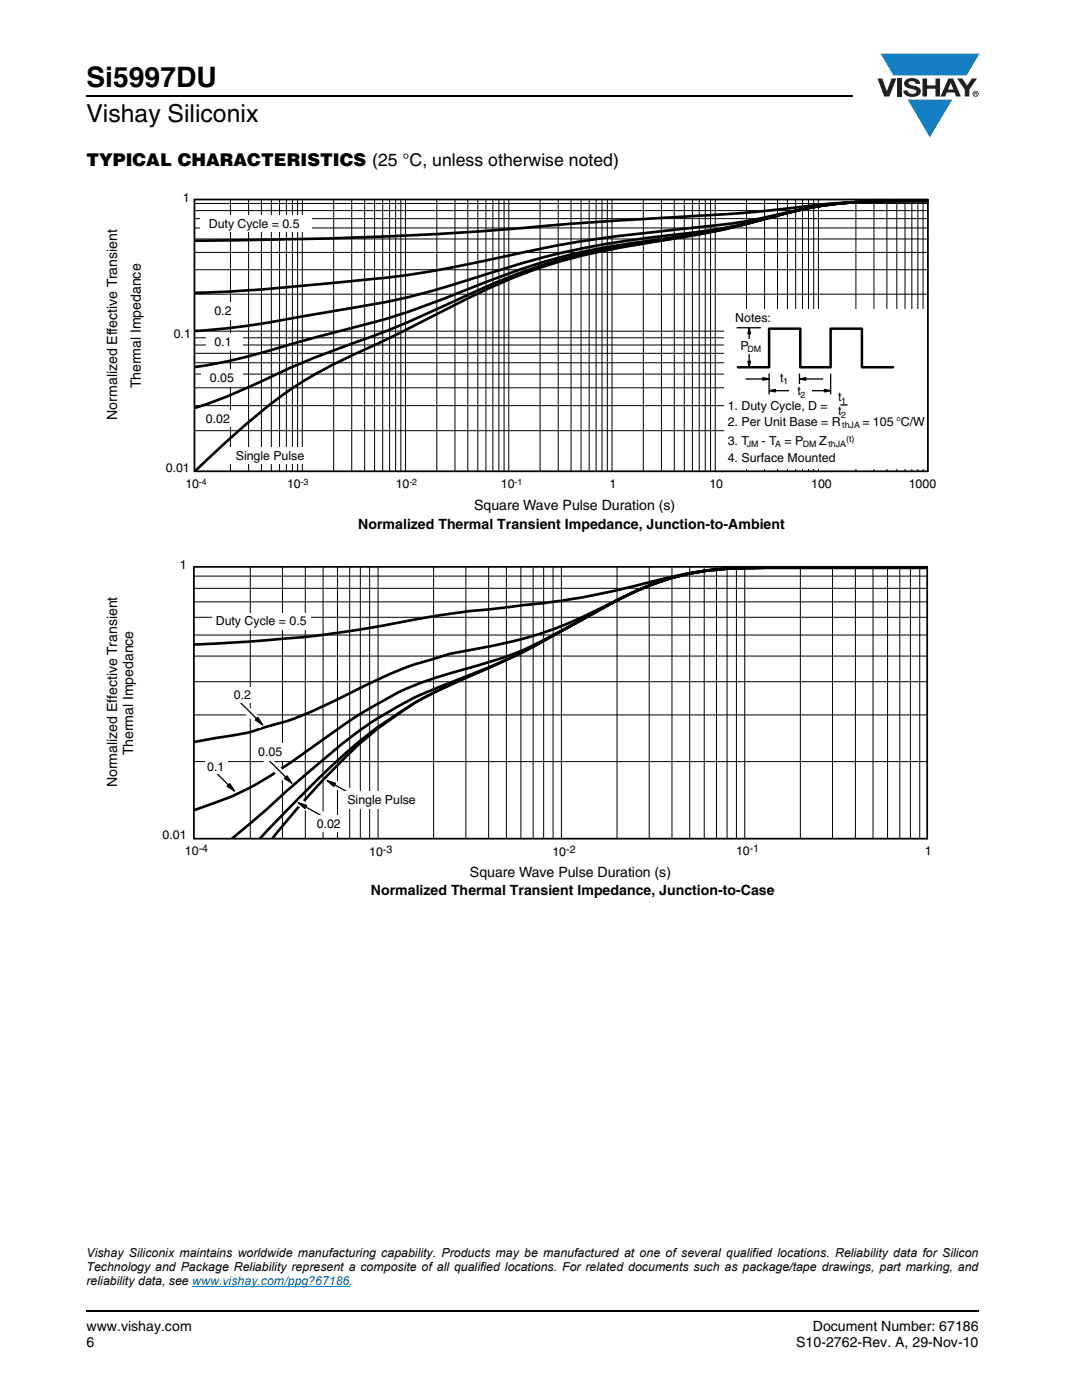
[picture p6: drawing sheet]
<svg xmlns="http://www.w3.org/2000/svg" width="216mm" height="279mm" viewBox="0 0 216 279" stroke-linecap="round" stroke-linejoin="round" font-family="sans-serif">
<path d="M17.1 18.9h.2v.3h-.2zM17.1 261.5h.2v.4h-.2z" fill="#000"/>
<path d="M17.3 19.1h152.9M17.3 261.7h178.1" fill="none" stroke="#000" stroke-width=".36"/>
<path d="M175.1 10.7h20.4v16.7h-20.4z" fill="#fff"/>
<g fill="#147fc3">
<path d="M175.7 10.7h19.7l-2.5 4.4h-1.1h-13.5z"/>
<path d="M181.1 19.9h8.9l-4.5 7.5z"/>
</g>
<g fill="#231f20">
<path d="M175.1 15.7h.9l1 2.5 .9-2.5h1l-1.4 3.6h-1.1z"/>
<path d="M179 15.7h.9v3.6h-.9z"/>
<path d="M180.7 16a2.1 2.1 0 0 1 2.8 .3l.1 .4h-.9a.79 .79 0 0 0-.7-.5 .79 .79 0 0 0-.7 .4l.2 .3 1 .2a1.08 1.08 0 0 1 1.2 1.1 1.08 1.08 0 0 1-1.1 1.1 1.73 1.73 0 0 1-2.3-1.2h.8a.96 .96 0 0 0 .8 .6 .96 .96 0 0 0 1-.4 1.31 1.31 0 0 0-1.3-.6 1.03 1.03 0 0 1-1-.6 1.03 1.03 0 0 1 .1-1.1z"/>
<path d="M184.1 15.7h.9v1.3h1.7v-1.3h.9v3.6h-.9v-1.6h-1.7v1.6h-.9z"/>
<path d="M191 15.7h1l1 1.4 .9-1.4h1.1l-1.6 2.2v1.4h-.9v-1.4z"/>
<path d="M189.7 16.5l.5 1.4h-1zM189.3 15.7l-1.6 3.6h.9l.3-.8h1.6l.3 .8h.9l-1.5-3.6z"/>
<path d="M194.2 18.7a.46 .46 0 0 1 .9 0 .46 .46 0 0 1-.9 0zM194.1 18.7a.6 .6 0 0 0 1.2 0 .6 .6 0 0 0-1.2 0z"/>
<path d="M194.6 18.5h.2v.2h-.2zM194.4 18.4v.7h.2v-.3l.4 .3-.2-.3 .1-.2v-.2z"/>
</g>
<path d="M38.4 256.7h31.3" fill="none" stroke="#007ec4" stroke-width=".2"/>
<path d="M21 38.2h165.8v64.1h-165.8z" fill="#fff"/>
<g fill="none" stroke="#000" stroke-width=".2">
<path d="M46 39.8v54.3M49.6 39.8v54.3M52.2 39.8v54.3M54.1 39.8v54.3M55.8 39.8v54.3M57.1 39.8v54.3M58.3 39.8v54.3M59.4 39.8v54.3M60.3 39.8v54.3M66.6 39.8v54.3M70.2 39.8v54.3M72.8 39.8v54.3"/>
<path d="M74.7 39.8v54.3M76.4 39.8v54.3M77.7 39.8v54.3M78.9 39.8v54.3M80 39.8v54.3M80.9 39.8v54.3M87.2 39.8v54.3M90.8 39.8v54.3M93.3 39.8v54.3M95.3 39.8v54.3M97 39.8v54.3M98.3 39.8v54.3"/>
<path d="M99.5 39.8v54.3M100.6 39.8v54.3M101.5 39.8v54.3M107.8 39.8v54.3M111.4 39.8v54.3M113.9 39.8v54.3M115.9 39.8v54.3M117.6 39.8v54.3M118.9 39.8v54.3M120.1 39.8v54.3M121.2 39.8v54.3M122.1 39.8v54.3"/>
<path d="M128.4 39.8v54.3M132 39.8v54.3M134.5 39.8v54.3M136.5 39.8v54.3M138.2 39.8v54.3M139.5 39.8v54.3M140.7 39.8v54.3M141.8 39.8v54.3M142.7 39.8v54.3M149 39.8v54.3M152.6 39.8v54.3M155.1 39.8v54.3"/>
<path d="M157.1 39.8v54.3M158.8 39.8v54.3M160.1 39.8v54.3M161.3 39.8v54.3M162.4 39.8v54.3M163.3 39.8v54.3M170.8 39.8v54.2M174.4 39.8v54.2M177 39.8v54.2M178.9 39.8v54.2M180.6 39.8v54.2M181.9 39.8v54.2"/>
<path d="M183.1 39.8v54.2M184.2 39.8v54.2M39 43.6h146.3M39 42h146.3M39 45.5h146.3M39 58.7h146.3M39 53.8h146.3M39 50.4h146.3M39 47.7h146.3M39 40.6h146.3M39 66.1h146M39 77.4h146"/>
<path d="M39 74.7h146M39 72.4h146M39 70.5h146M39 68.9h146M39 67.4h146M39 86h146M39 81h146"/>
</g>
<g fill="#fff">
<path d="M41.1 60.3h8v3.4h-8z"/>
<path d="M41.1 66.6h7.3v3.4h-7.3z"/>
<path d="M40.2 73.8h8.3v3.4h-8.3z"/>
<path d="M39.4 81.9h8.6v3.3h-8.6z"/>
<path d="M45.4 89.3h17.6v3.4h-17.6z"/>
<path d="M144.5 61.7h40.6v31.8h-40.6z"/>
</g>
<path d="M147.1 65.4h4.6M148.8 75.6h3.8M152.2 75.4l1.3 .2-1.3 .3zM153.5 74.6v4M153.5 78l1.2-.3v.5zM154.3 78h3.8M159.5 74.6v2M159.5 75.6l1.3-.2v.5zM160.4 75.6h3.8M161.1 78h3.8M164.5 77.7l1.2 .3-1.2 .2zM165.7 74.6v4" fill="none" stroke="#000" stroke-width=".26"/>
<path d="M152.2 75.4l1.3 .2-1.3 .3zM153.5 78l1.2-.3v.5zM159.5 75.6l1.3-.2v.5zM164.5 77.7l1.2 .3-1.2 .2z" fill="#000"/>
<g fill="#fff">
<path d="M154 74h4.5v2.9h-4.5z"/>
<path d="M157.5 76.6h4.4v3h-4.4z"/>
</g>
<path d="M149.2 72.1h.5l-.2 1.2zM149.5 65.4l.2 1.2h-.5z" fill="#000"/>
<path d="M149.2 72.1h.5l-.2 1.2zM149.5 66.3v6.1M149.5 65.4l.2 1.2h-.5z" fill="none" stroke="#000" stroke-width=".26"/>
<path d="M146 67.6h7v2.9h-7z" fill="#fff"/>
<path d="M147.2 73.3h6.3v-7.7h6.2v7.7h6v-7.7h6.3v7.7h6.2" fill="none" stroke="#000" stroke-width=".5"/>
<path d="M167.8 80.8h1.2" fill="none" stroke="#000" stroke-width=".26"/>
<path d="M40 42.9h22.2v3.4h-22.2z" fill="#fff"/>
<path d="M185.1 40.1a121.5 121.5 0 0 0-23.6 1.4l-2.6 .6a206.4 206.4 0 0 1-25.7 5.7l-3.8 .6a115.4 115.4 0 0 0-37.7 11.2 226.5 226.5 0 0 1-26.6 10.9l-6.9 2.8-7.7 3.6a95.1 95.1 0 0 1-11.4 4.5M185.1 40.1a124.2 124.2 0 0 0-23.7 1.4l-1.4 .3a136.5 136.5 0 0 1-24.5 4 261 261 0 0 0-39.6 6.4l-1.9 .4a192 192 0 0 1-27.1 3.8l-15.8 1.4-12 .6M185.1 40.1a121.2 121.2 0 0 0-23.8 1.4l-4.1 1a152.4 152.4 0 0 1-27.5 5.5 125.5 125.5 0 0 0-36 9.6 161.4 161.4 0 0 1-28.6 9.2l-4.1 1.1a148.1 148.1 0 0 1-21.9 5.3M185.1 40.1a182.6 182.6 0 0 0-30.5 1.8 853.8 853.8 0 0 1-33.5 2.3l-4 .2a836.5 836.5 0 0 1-78 3.7M185.1 40.1a121.3 121.3 0 0 0-23.7 1.4l-4.1 1a125.5 125.5 0 0 1-26.3 4.8 166.8 166.8 0 0 0-37.2 8.5 148.5 148.5 0 0 1-27.3 6.3 282.9 282.9 0 0 1-23.6 3.7l-3.8 .3M185.1 40.1a121.3 121.3 0 0 0-23.8 1.4l-4.1 1a190.7 190.7 0 0 1-29.2 6.2 110.3 110.3 0 0 0-37.9 12.5l-14.8 7.4a92 92 0 0 0-22.3 12.8l-5.9 5.1-8 7.4" fill="none" stroke="#000" stroke-width=".53"/>
<path d="M38.8 39.8v54.3h146.3M38.8 39.8h146.3M185.1 39.8v54.3" fill="none" stroke="#000" stroke-width=".35"/>
<path d="M20.9 111.4h165v64.2h-165z" fill="#fff"/>
<path d="M185.1 113.3h-32.5a80 80 0 0 0-24.9 3.4l-1.3 .3a133.6 133.6 0 0 1-21.9 3.8l-3.7 .4a293.9 293.9 0 0 0-29.1 4.5 220 220 0 0 1-25.5 2.6l-7.5 .3M185.1 113.3h-32.5a66.8 66.8 0 0 0-18.7 2.1 77.9 77.9 0 0 0-17.9 8.4 116.4 116.4 0 0 1-14.6 7.1l-6.3 2a92.2 92.2 0 0 0-15.7 5.3 124.2 124.2 0 0 0-17.2 11 92.4 92.4 0 0 1-16 9.8l-7.5 2.7M185.1 113.3h-32.5a66.8 66.8 0 0 0-18.7 2.1 86.8 86.8 0 0 0-18.2 8.5 190.1 190.1 0 0 1-25.5 12.6 75.1 75.1 0 0 0-16.2 9.7 165.6 165.6 0 0 0-16.8 15.6l-5.2 5.4M185.1 113.3h-32.5a66.8 66.8 0 0 0-18.7 2.1 97.2 97.2 0 0 0-16.2 7 80.1 80.1 0 0 1-23.4 7.2 47 47 0 0 0-8 2 77.5 77.5 0 0 0-16.3 6.7 100.9 100.9 0 0 1-12.8 5.6l-3.9 1.1-3.6 1.2-11 1.9M185.1 113.3h-32.5a66.8 66.8 0 0 0-18.7 2.1 86.8 86.8 0 0 0-18.2 8.5l-1.3 .7a151.1 151.1 0 0 1-15.5 8l-6.5 2.6a80.2 80.2 0 0 0-28.2 16.6l-7 6.1-3.9 3.6-6.8 5.7M185.1 113.3h-32.5a66.6 66.6 0 0 0-18.7 2.1 87 87 0 0 0-18.2 8.5 190.7 190.7 0 0 1-25.5 12.6l-3.1 1.5a48.5 48.5 0 0 0-7.7 4.5 82.3 82.3 0 0 0-13.8 12l-5.8 6.2-5.3 6.5" fill="none" stroke="#000" stroke-width=".53"/>
<g fill="none" stroke="#000" stroke-width=".2">
<path d="M38.8 117.4h146.3M38.8 115h146.3M49.9 113.2v54.2M56.4 113.2v54.2M60.9 113.2v54.2M64.5 113.2v54.2M67.3 113.2v54.2M69.8 113.2v54.2M71.9 113.2v54.2M73.8 113.2v54.2M75.4 113.2v54.2M86.5 113.2v54.2"/>
<path d="M93 113.2v54.2M97.5 113.2v54.2M101 113.2v54.2M103.9 113.2v54.2M106.4 113.2v54.2M108.5 113.2v54.2M110.4 113.2v54.2M112 113.2v54.2M123.1 113.2v54.2M129.5 113.2v54.2M134.1 113.2v54.2M137.6 113.2v54.2"/>
<path d="M140.5 113.2v54.2M143 113.2v54.2M145.1 113.2v54.2M146.9 113.2v54.2M148.6 113.2v54.2M159.7 113.2v54.2M166.1 113.2v54.2M170.7 113.2v54.2M174.2 113.2v54.2M177.1 113.2v54.2M179.5 113.2v54.2M181.7 113.2v54.2"/>
<path d="M183.5 113.2v54.2M38.8 123.2h146.3M38.8 120.1h146.3M38.8 126.7h146.3M38.8 136.1h146.3M38.8 130.9h146.3M38.8 152h146.3M38.8 142.7h146.3"/>
</g>
<path d="M42.4 122.3h19.7v3.3h-19.7z" fill="#fff"/>
<path d="M59.8 159.4l6.5 3.5-.8 1.4-6.4-3.6z" fill="#fff"/>
<path d="M59.5 160.2l1.7 .5-.4 .7z" fill="#000"/>
<path d="M59.5 160.2l1.7 .5-.4 .7zM60.9 161l4.6 2.6" fill="none" stroke="#000" stroke-width=".26"/>
<path d="M65.6 154.9l6.4 3.6-.7 1.3-6.5-3.5z" fill="#fff"/>
<path d="M65.3 155.8l1.7 .5-.4 .6z" fill="#000"/>
<path d="M65.3 155.8l1.7 .5-.4 .6zM66.7 156.6l4.6 2.5" fill="none" stroke="#000" stroke-width=".26"/>
<g fill="#fff">
<path d="M68.3 158h15.6v3.4h-15.6z"/>
<path d="M62.6 162.7h6.3v3.4h-6.3z"/>
</g>
<path d="M53.5 150.8l5.3 5.2-1.1 1.1-5.2-5.3z" fill="#fff"/>
<path d="M57.3 154.8l.9 1.5-1.4-.9z" fill="#000"/>
<path d="M53.3 151.4l3.8 3.8M57.3 154.8l.9 1.5-1.4-.9z" fill="none" stroke="#000" stroke-width=".26"/>
<path d="M50.8 148.3h6.1v3.4h-6.1z" fill="#fff"/>
<path d="M42.1 152.3l5.2 5.2-1.1 1.1-5.2-5.2z" fill="#fff"/>
<path d="M45.8 156.4l1 1.5-1.5-1z" fill="#000"/>
<path d="M41.9 153l3.7 3.7M45.8 156.4l1 1.5-1.5-1z" fill="none" stroke="#000" stroke-width=".26"/>
<path d="M40.9 151.3h4.4v3.2h-4.4z" fill="#fff"/>
<path d="M46.7 140.2l1-1.1 5.3 5.2-1.1 1.1z" fill="#fff"/>
<path d="M51 143.7l.5-.5 .9 1.5z" fill="#000"/>
<path d="M47.5 139.8l3.8 3.7M51 143.7l.5-.5 .9 1.5z" fill="none" stroke="#000" stroke-width=".26"/>
<path d="M46.1 137h4.8v3.2h-4.8z" fill="#fff"/>
<path d="M185 113.1h-146.3v54.3h146.3M185 113.1v54.3" fill="none" stroke="#000" stroke-width=".35"/>
<text font-size="5.6" x="17.3" y="17.4">Si5997DU</text>
<text font-size="4.9" x="17.3" y="24.4">Vishay Siliconix</text>
<text font-size="3.5" x="17.3" y="33">TYPICAL CHARACTERISTICS (25 °C, unless otherwise noted)</text>
<g font-size="2.8">
<text x="28.1" y="77.5" transform="rotate(-90 28.1 77.5)">Thermal Impedance</text>
<text x="23.4" y="83.8" transform="rotate(-90 23.4 83.8)">Normalized Effective Transient</text>
<text x="94.6" y="101.7">Square Wave Pulse Duration (s)</text>
<text x="71.5" y="105.6">Normalized Thermal Transient Impedance, Junction-to-Ambient</text>
<text x="26.6" y="150.8" transform="rotate(-90 26.6 150.8)">Thermal Impedance</text>
<text x="23.4" y="157.1" transform="rotate(-90 23.4 157.1)">Normalized Effective Transient</text>
<text x="74" y="178.7">Normalized Thermal Transient Impedance, Junction-to-Case</text>
<text x="93.8" y="174.9">Square Wave Pulse Duration (s)</text>
<text x="17.3" y="265.6">www.vishay.com</text>
<text x="17.3" y="268.8">6</text>
<text x="158.9" y="268.8">S10-2762-Rev. A, 29-Nov-10</text>
<text x="162.2" y="265.6">Document Number: 67186</text>
</g>
<g font-size="2.5">
<text x="36.5" y="40.3">1</text>
<text x="41.7" y="45.4">Duty Cycle = 0.5</text>
<text x="42.8" y="62.9">0.2</text>
<text x="146.7" y="64.2">Notes:</text>
<text x="34.7" y="67.4">0.1</text>
<text x="42.8" y="69.1">0.1</text>
<text x="147.7" y="69.9">P</text>
<text x="41.9" y="76.3">0.05</text>
<text x="155.7" y="76.2">t</text>
<text x="145.2" y="81.8">1. Duty Cycle, D =</text>
<text x="159.1" y="78.9">t</text>
<text x="167.3" y="80.1">t</text>
<text x="167.3" y="82.9">t</text>
<text x="41.1" y="84.4">0.02</text>
<text x="145.2" y="88.8">3. T</text>
<text x="145.2" y="85">2. Per Unit Base = R</text>
<text x="152" y="88.8">- T</text>
<text x="156.6" y="88.8">= P</text>
<text x="163.4" y="88.8">Z</text>
<text x="172.1" y="85">= 105 °C/</text>
<text x="182.2" y="85">W</text>
<text x="33.1" y="94.3">0.01</text>
<text x="47.1" y="91.8">Single P</text>
<text x="56.2" y="91.8">u</text>
<text x="57.6" y="91.8">lse</text>
<text x="145.2" y="92.1">4. S</text>
<text x="149.6" y="92.1">urface Mo</text>
<text x="160.6" y="92.1">u</text>
<text x="162" y="92.1">nted</text>
<text x="37" y="97.5">10</text>
<text x="57.3" y="97.5">10</text>
<text x="79" y="97.5">10</text>
<text x="100" y="97.5">10</text>
<text x="121.6" y="97.5">1</text>
<text x="141.6" y="97.5">10</text>
<text x="161.9" y="97.5">100</text>
<text x="181.3" y="97.5">1000</text>
<text x="35.9" y="113.5">1</text>
<text x="43.1" y="124.8">Duty Cycle = 0.5</text>
<text x="46.7" y="139.6">0.2</text>
<text x="41.3" y="153.8">0.1</text>
<text x="51.5" y="150.8">0.05</text>
<text x="69.3" y="160.5">Single Pulse</text>
<text x="32.4" y="167.4">0.01</text>
<text x="63.2" y="165.3">0.02</text>
<text x="36.9" y="170.7">10</text>
<text x="73.7" y="170.9">10</text>
<text x="110.2" y="170.8">10</text>
<text x="146.9" y="170.7">10</text>
<text x="184.5" y="170.7">1</text>
<text x="17.3" y="250.8">Vishay Siliconix maintains worldwide manufacturing capability. Products may be manufactured at one of several qualified locations. Reliability data for Silicon</text>
<text x="17.3" y="253.6">Technology and Package Reliability represent a composite of all qualified locations. For related documents such as package/tape drawings, part marking, and</text>
<text x="17.3" y="256.5">reliability data, see www.vishay.com/ppg?67186.</text>
</g>
<g font-size="2.1">
<text x="39.6" y="169.9">-4</text>
<text x="76.4" y="170.2">-3</text>
<text x="113" y="170.1">-2</text>
<text x="149.6" y="169.9">-1</text>
</g>
<g font-size="1.8">
<text x="149.2" y="70.3">DM</text>
<text x="156.3" y="76.7">1</text>
<text x="159.7" y="79.4">2</text>
<text x="167.8" y="80.5">1</text>
<text x="167.8" y="83.4">2</text>
<text x="149" y="89.2">JM</text>
<text x="154.7" y="89.2">A</text>
<text x="160.2" y="89.2">DM</text>
<text x="165.3" y="89.2">thJA</text>
<text x="168.1" y="85.5">thJA</text>
<text x="168.8" y="88.2">(t)</text>
<text x="39.7" y="96.7">-4</text>
<text x="60" y="96.7">-3</text>
<text x="81.7" y="96.7">-2</text>
<text x="102.7" y="96.7">-1</text>
</g>
</svg>
